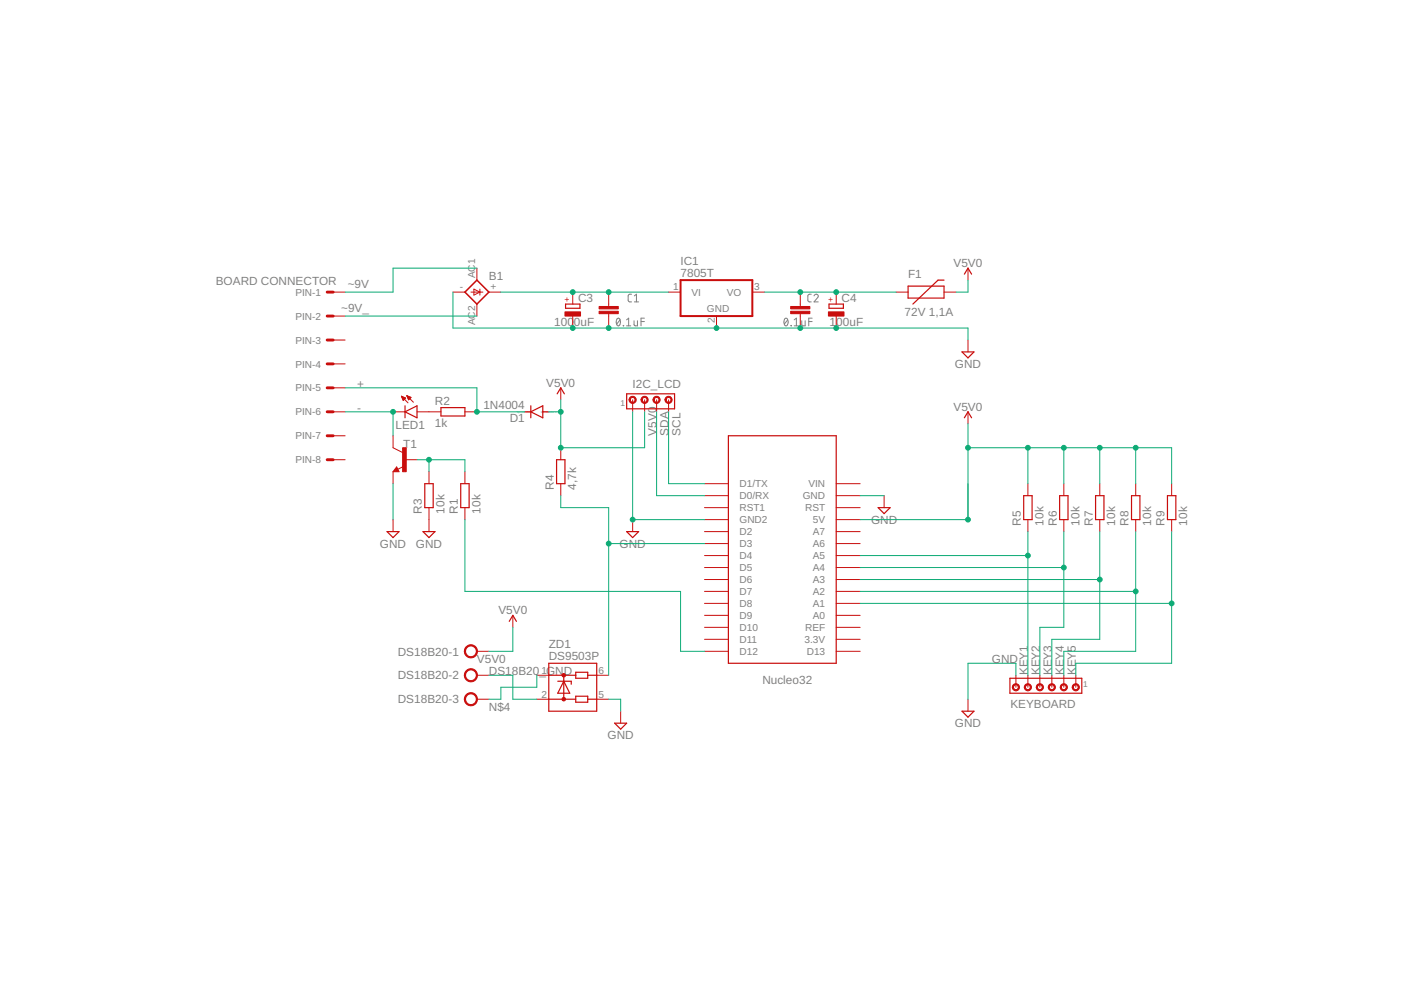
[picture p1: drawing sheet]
<svg xmlns="http://www.w3.org/2000/svg" width="297mm" height="210mm" viewBox="0 0 297 210" stroke-linecap="round" stroke-linejoin="round" font-family="sans-serif">
<g fill="none" stroke="#808080" stroke-width=".21">
<path d="M130.9 67.6l.2-.1a.97 .97 0 0 1 0 1.6 1.02 1.02 0 0 1-.2-1.5zM131.5 67.8l-.8 .9M132.1 69l.1 .1zM132.8 69.1h.9M132.8 67.8l.5-.3v1.6M133.9 62.4l-.6 .1-.1 .2v1.1l.2 .2h.5M134.4 68l.1 .9 .2 .2h.4v-1.1M134.5 64h.9M134.5 62.7l.4-.3v1.6M135.9 68.2h.7M136.6 67.5h-.7v1.6M166.4 67.6l.2-.1a.95 .95 0 0 1 0 1.6 1.04 1.04 0 0 1-.2-1.5z"/>
<path d="M167 67.8l-.7 .9M167.7 69l.1 .1zM168.4 69.1h.9M168.4 67.8l.4-.3v1.6M170 68v.9l.3 .2h.4v-1.1M171.5 68.2h.7M172 62.4h-.5l-.2 .3v1.1l.2 .2h.5M172.2 67.5h-.7v1.6M172.6 62.7a.44 .44 0 0 1 .6-.3 .44 .44 0 0 1 .2 .7l-.8 .9h.9"/>
</g>
<g fill="#c90d0c" stroke="#c90d0c" stroke-width=".21">
<path d="M127 66h4.1v.5h-4.1z"/>
<path d="M127 65h4.1v.5h-4.1z"/>
<path d="M167.6 66h4.1v.5h-4.1z"/>
<path d="M167.6 65h4.1v.5h-4.1z"/>
<path d="M85.4 94.9h.7v5.1h-.7z"/>
<path d="M119.8 66.1h3.3v.9h-3.3z"/>
<path d="M175.6 66.1h3.3v.9h-3.3z"/>
</g>
<g fill="none" stroke="#c90d0c" stroke-width=".21">
<path d="M101.1 56.9v2.5M205.2 56.9v2.5M70.6 61.9h2.6M70.6 67h2.6M70.6 72.1h2.6M70.6 77.2h2.6M96 61.9h2.6M99.8 61.9h2.6M100.5 61.3l1.2 .6-1.2 .7zM101.1 64.5v2.5M101.7 61.3v1.3M103.7 61.9h2.5"/>
<path d="M121.4 61.9v2.6M121.4 67v2.6M129.1 61.9v3.1M129.1 66.5v3.1M141.8 61.9h2.5M151.9 67v2.6M159.5 61.9h2.6M169.7 61.9v3.1M169.7 66.5v3.1M177.3 61.9v2.6M177.3 67v2.6M190 61.9h2.5"/>
<path d="M200.2 61.9h2.5M205.2 72.1v2.5M70.6 97.5h2.6M70.6 82.2h2.6M70.6 87.3h2.6M70.6 92.4h2.6M83.3 92.4v2.5l2.1 1M83.3 87.3h2.6M84.1 99l.5 1h-1.3zM85.1 84l1.4 1.4M85.1 84l.9 .4-.5 .5zM85.2 84.1h.1"/>
<path d="M85.2 84.2h.4M85.3 84.3h.6M85.3 84.5h.6M85.4 84.6h.4M85.4 84.7h.3M85.5 84.8h.1M85.6 98.9l-1.3 .6M85.9 97.5h2.5M86.3 83.9l1.4 1.4M86.3 83.9l.8 .4-.5 .5zM86.3 84h.2M86.3 84.1h.5"/>
<path d="M86.4 84.2h.6M86.4 84.3h.7M86.5 84.5h.5M86.6 84.6h.2M86.6 84.7h.1M88.4 87.3h5.1M98.6 87.3h2.5M118.9 82.2v2.6M118.9 94.9v2.6M134.1 84.8v2.5M136.7 84.8v2.5M139.2 84.8v2.5"/>
<path d="M141.8 84.8v2.5M205.2 87.3v2.6M83.3 100v2.6M83.3 110.2v2.5M91 100v2.6M91 107.6v5.1M98.6 100v2.6M98.6 107.6v2.6M118.9 102.6v2.5M134.1 110.2v2.5M149.4 110.2h5M149.4 117.8h5"/>
<path d="M149.4 115.3h5M149.4 112.7h5M149.4 105.1h5M149.4 102.6h5M149.4 107.6h5M177.3 110.2h5.1M177.3 117.8h5.1M177.3 115.3h5.1M177.3 112.7h5.1M177.3 105.1h5.1M177.3 102.6h5.1M177.3 107.6h5.1"/>
<path d="M187.5 105.1v2.5M217.9 102.6v2.5M217.9 110.2v2.5M225.6 102.6v2.5M225.6 110.2v2.5M233.2 102.6v2.5M233.2 110.2v2.5M240.8 102.6v2.5M240.8 110.2v2.5M248.4 102.6v2.5M248.4 110.2v2.5M101.1 138.1h2.6"/>
<path d="M108.7 130.5v2.5M149.4 138.1h5M149.4 135.6h5M149.4 130.5h5M149.4 127.9h5M149.4 125.4h5M149.4 122.9h5M149.4 120.3h5M149.4 133h5M177.3 138.1h5.1M177.3 135.6h5.1M177.3 130.5h5.1"/>
<path d="M177.3 127.9h5.1M177.3 125.4h5.1M177.3 122.9h5.1M177.3 120.3h5.1M177.3 133h5.1M101.1 143.2h2.6M101.1 148.3h2.6M113.8 143.2h2.6M113.8 148.3h2.6M126.5 143.2h2.6M126.5 148.3h2.6M131.6 150.8v2.5"/>
<path d="M205.2 148.3v2.5M215.4 143.2v2.5M217.9 143.2v2.5M220.5 143.2v2.5M223 143.2v2.5M225.6 143.2v2.5M228.1 143.2v2.5"/>
</g>
<g fill="none" stroke="#c90d0c" stroke-width=".25">
<path d="M200.2 59.4h-1.3l-5.4 5.1M204.5 58.1l.7-1.2 .8 1.2M119.9 64.5h3.1v.9h-3.1zM175.8 64.5h3v.9h-3zM192.5 60.7h7.7v2.5h-7.7zM204 74.6h2.5l-1.3 1.3zM84.1 99.5l-.1 .3h.3l-.2-.5-.5 .6h.7M85.9 87.3l2.5-1.3v2.6zM85.9 86v2.6M93.5 86.4h5.1v1.8h-5.1zM111.3 87.3h1.2M112.5 87.3l2.6-1.3v2.6z"/>
<path d="M112.5 86v2.6M115.1 87.3h1.3M118 97.5h1.8v5.1h-1.8zM118.1 83.5l.8-1.3 .8 1.3M132.9 83.5h10.1v3.2h-10.1zM154.4 92.4h22.9v48.2h-22.9zM204.5 88.6l.7-1.3 .8 1.3M82.1 112.7h2.5l-1.3 1.3zM89.7 112.7h2.5l-1.2 1.3zM90.1 102.6h1.7v5h-1.7zM97.7 102.6h1.8v5h-1.8zM132.9 112.7h2.5l-1.3 1.3z"/>
<path d="M186.2 107.6h2.5l-1.2 1.3zM217 105.1h1.8v5.1h-1.8zM224.7 105.1h1.7v5.1h-1.7zM232.3 105.1h1.8v5.1h-1.8zM239.9 105.1h1.8v5.1h-1.8zM247.5 105.1h1.8v5.1h-1.8zM108 131.7l.7-1.2 .8 1.2M116.4 143.2h5.7M116.4 148.3h5.7M116.4 140.6h10.1v10.2h-10.1zM118.3 144.4h2.8v.7M119.5 144.4l1.3 2.6h-2.5z"/>
<path d="M119.5 143.2v5.1M122.1 142.5h2.5v1.3h-2.5zM122.1 147.6h2.5v1.3h-2.5zM124.6 143.2h1.9M124.6 148.3h1.9M130.3 153.3h2.6l-1.3 1.3zM204 150.8h2.5l-1.3 1.3zM214.1 143.8h15.3v3.2h-15.3z"/>
</g>
<path d="M98.6 61.9l2.5-2.5 2.6 2.5-2.6 2.6z" fill="none" stroke="#c90d0c" stroke-width=".32"/>
<path d="M69.4 61.9h1.2M69.4 67h1.2M69.4 72.1h1.2M69.4 77.2h1.2M69.4 82.2h1.2M69.4 87.3h1.2M69.4 92.4h1.2M69.4 97.5h1.2" fill="none" stroke="#c90d0c" stroke-width=".61"/>
<g fill="#c90d0c" stroke="#c90d0c" stroke-width=".21">
<path d="M98.8 137.1a1.4 1.4 0 0 1 2.2 .3 1.4 1.4 0 0 1-.8 2 1.4 1.4 0 0 1-1.8-1.3h.3a1.15 1.15 0 0 1 1.6-1.1 1.15 1.15 0 0 1 .3 1.9 1.15 1.15 0 0 1-1.9-.5v-.3h-.3z" fill-rule="evenodd"/>
<path d="M98.8 142.2a1.39 1.39 0 0 1 2.2 .3 1.39 1.39 0 0 1-.8 2 1.39 1.39 0 0 1-1.8-1.3h.3a1.15 1.15 0 0 1 1.6-1.1 1.15 1.15 0 0 1 .3 1.9 1.15 1.15 0 0 1-1.9-.5v-.3h-.3z" fill-rule="evenodd"/>
<path d="M98.8 147.3a1.39 1.39 0 0 1 2.2 .2 1.39 1.39 0 0 1-.8 2.1 1.39 1.39 0 0 1-1.8-1.3h.3a1.15 1.15 0 0 1 1.6-1.1 1.15 1.15 0 0 1 .3 1.9 1.15 1.15 0 0 1-1.9-.6v-.2h-.3z" fill-rule="evenodd"/>
<path d="M133.5 84.3a.77 .77 0 0 1 1.3 0 .77 .77 0 0 1-.4 1.2 .77 .77 0 0 1-1-.7h.2a.51 .51 0 0 1 .8-.5 .51 .51 0 0 1 .1 .9 .51 .51 0 0 1-.9-.3v-.1h-.2z" fill-rule="evenodd"/>
<path d="M136.1 84.3a.76 .76 0 0 1 1.2 0 .76 .76 0 0 1-.4 1.2 .76 .76 0 0 1-1-.7h.3a.51 .51 0 0 1 .7-.5 .51 .51 0 0 1 .1 .9 .51 .51 0 0 1-.8-.3v-.1h-.3z" fill-rule="evenodd"/>
<path d="M138.6 84.3a.76 .76 0 0 1 1.2 0 .76 .76 0 0 1-.4 1.2 .76 .76 0 0 1-.9-.7h.2a.51 .51 0 0 1 .7-.5 .51 .51 0 0 1 .1 .9 .51 .51 0 0 1-.8-.3v-.1h-.2z" fill-rule="evenodd"/>
<path d="M141.2 84.3a.76 .76 0 0 1 1.2 0 .76 .76 0 0 1-.4 1.2 .76 .76 0 0 1-1-.7h.2a.51 .51 0 0 1 .8-.5 .51 .51 0 0 1 .1 .9 .51 .51 0 0 1-.8-.3l-.1-.1h-.2z" fill-rule="evenodd"/>
<path d="M227.5 145.2a.76 .76 0 0 1 1.2 .1 .76 .76 0 0 1-.4 1.1 .76 .76 0 0 1-1-.7h.3a.51 .51 0 0 1 .7-.4 .51 .51 0 0 1 .1 .8 .51 .51 0 0 1-.8-.2v-.2h-.3z" fill-rule="evenodd"/>
<path d="M225 145.2a.76 .76 0 0 1 1.2 .1 .76 .76 0 0 1-.4 1.1 .76 .76 0 0 1-1-.7h.2a.51 .51 0 0 1 .8-.4 .51 .51 0 0 1 .1 .8 .51 .51 0 0 1-.8-.2l-.1-.2h-.2z" fill-rule="evenodd"/>
<path d="M222.4 145.2a.76 .76 0 0 1 1.2 .1 .76 .76 0 0 1-.4 1.1 .76 .76 0 0 1-1-.7h.3a.51 .51 0 0 1 .7-.4 .51 .51 0 0 1 .1 .8 .51 .51 0 0 1-.8-.2v-.2h-.3z" fill-rule="evenodd"/>
<path d="M219.9 145.2a.76 .76 0 0 1 1.2 .1 .76 .76 0 0 1-.4 1.1 .76 .76 0 0 1-1-.7h.3a.51 .51 0 0 1 .7-.4 .51 .51 0 0 1 .1 .8 .51 .51 0 0 1-.8-.2v-.2h-.3z" fill-rule="evenodd"/>
<path d="M217.3 145.2a.76 .76 0 0 1 1.3 .1 .76 .76 0 0 1-.4 1.1 .76 .76 0 0 1-1-.7h.2a.51 .51 0 0 1 .8-.4 .51 .51 0 0 1 .1 .8 .51 .51 0 0 1-.9-.2v-.2h-.2z" fill-rule="evenodd"/>
<path d="M214.8 145.2a.76 .76 0 0 1 1.2 .1 .76 .76 0 0 1-.4 1.1 .76 .76 0 0 1-1-.7h.3a.51 .51 0 0 1 .7-.4 .51 .51 0 0 1 .1 .8 .51 .51 0 0 1-.8-.2v-.2h-.3z" fill-rule="evenodd"/>
<circle cx="119.5" cy="143.2" r=".38"/>
<circle cx="119.5" cy="148.3" r=".38"/>
</g>
<path d="M144.3 59.4h15.2v7.6h-15.2z" fill="none" stroke="#c90d0c" stroke-width=".42"/>
<g fill="none" stroke="#0dab76" stroke-width=".21">
<path d="M101.1 56.9h-17.8v5h-10.1M205.2 59.4v2.5h-2.5M73.2 67h27.9M96 61.9v7.7h109.2v2.5M106.2 61.9h35.6M162.1 61.9h27.9M73.2 87.3h10.1v5.1M73.2 82.2h27.9v5.1h10.2M88.4 97.5h10.2v2.5M91 97.5v2.5M116.4 87.3h2.5M118.9 84.8v10.1h17.8v-7.6"/>
<path d="M134.1 87.3v22.9h15.3M139.2 87.3v17.8h10.2M141.8 87.3v15.3h7.6M205.2 89.9v20.3h-22.8M205.2 94.9h43.2v7.7M217.9 94.9v7.7M225.6 94.9v7.7M233.2 94.9v7.7M240.8 94.9v7.7M83.3 102.6v7.6M98.6 110.2v15.2h45.7v12.7h5.1M118.9 105.1v2.5h10.2v35.6"/>
<path d="M129.1 115.3h20.3M182.4 105.1h5.1M182.4 117.8h35.5M217.9 112.7v30.5M225.6 112.7v20.3h-5.1v10.2M233.2 112.7v22.9h-10.2v7.6M240.8 112.7v25.4h-15.2v5.1M248.4 112.7v27.9h-20.3v2.6M108.7 133v5.1h-5M182.4 125.4h58.4M182.4 127.9h66M182.4 120.3h43.2"/>
<path d="M182.4 122.9h50.8M103.7 143.2h5v5.1h5.1M113.8 143.2v2.5h-7.6v2.6h-2.5M129.1 148.3h2.5v2.5M215.4 143.2v-2.6h-10.2v7.7"/>
</g>
<g fill="#0dab76" stroke="#0dab76" stroke-width=".21">
<circle cx="129.1" cy="61.9" r=".51"/>
<circle cx="121.4" cy="61.9" r=".51"/>
<circle cx="129.1" cy="69.6" r=".51"/>
<circle cx="169.7" cy="69.6" r=".51"/>
<circle cx="177.3" cy="69.6" r=".51"/>
<circle cx="121.4" cy="69.6" r=".51"/>
<circle cx="151.9" cy="69.6" r=".51"/>
<circle cx="134.1" cy="110.2" r=".51"/>
<circle cx="169.7" cy="61.9" r=".51"/>
<circle cx="177.3" cy="61.9" r=".51"/>
<circle cx="118.9" cy="87.3" r=".51"/>
<circle cx="118.9" cy="94.9" r=".51"/>
<circle cx="205.2" cy="110.2" r=".51"/>
<circle cx="205.2" cy="94.9" r=".51"/>
<circle cx="217.9" cy="94.9" r=".51"/>
<circle cx="225.6" cy="94.9" r=".51"/>
<circle cx="233.2" cy="94.9" r=".51"/>
<circle cx="240.8" cy="94.9" r=".51"/>
<circle cx="83.3" cy="87.3" r=".51"/>
<circle cx="101.1" cy="87.3" r=".51"/>
<circle cx="91" cy="97.5" r=".51"/>
<circle cx="129.1" cy="115.3" r=".51"/>
<circle cx="217.9" cy="117.8" r=".51"/>
<circle cx="248.4" cy="127.9" r=".51"/>
<circle cx="225.6" cy="120.3" r=".51"/>
<circle cx="233.2" cy="122.9" r=".51"/>
<circle cx="240.8" cy="125.4" r=".51"/>
</g>
<g font-size="2.5" fill="#808080">
<text x="103.7" y="59.4">B1</text>
<text x="144.3" y="58.8">7805T</text>
<text x="144.3" y="56.2">IC1</text>
<text x="192.5" y="58.9">F1</text>
<text x="202.2" y="56.6">V5V0</text>
<text x="45.7" y="60.5">BOARD CONNECTOR</text>
<text x="73.7" y="61.2">~9V</text>
<text x="122.6" y="64">C3</text>
<text x="178.4" y="64">C4</text>
<text x="72.3" y="66.2">~9V_</text>
<text x="117.5" y="69.1">100</text>
<text x="121.7" y="69.1">0uF</text>
<text x="175.9" y="69.1">1</text>
<text x="177.3" y="69.1">00uF</text>
<text x="191.8" y="67">72V 1,1A</text>
<text x="75.7" y="82.2">+</text>
<text x="115.8" y="82">V5V0</text>
<text x="134.1" y="82.2">I2C_LCD</text>
<text x="202.5" y="78.1">GND</text>
<text x="75.7" y="87.3">-</text>
<text x="92.2" y="85.8">R2</text>
<text x="102.5" y="86.8">1N4004</text>
<text x="108.1" y="89.6">D1</text>
<text x="202.2" y="87.1">V5V0</text>
<text x="83.8" y="90.9">LED1</text>
<text x="85.5" y="94.9">T1</text>
<text x="92.2" y="90.6">1k</text>
<text x="139.2" y="92.4" transform="rotate(-90 139.2 92.4)">V5V0</text>
<text x="141.7" y="92.4" transform="rotate(-90 141.7 92.4)">SDA</text>
<text x="144.3" y="92.4" transform="rotate(-90 144.3 92.4)">SCL</text>
<text x="117.4" y="103.8" transform="rotate(-90 117.4 103.8)">R4</text>
<text x="122.2" y="103.8" transform="rotate(-90 122.2 103.8)">4,7k</text>
<text x="89.5" y="108.9" transform="rotate(-90 89.5 108.9)">R3</text>
<text x="94.3" y="108.9" transform="rotate(-90 94.3 108.9)">10k</text>
<text x="97.1" y="108.9" transform="rotate(-90 97.1 108.9)">R1</text>
<text x="101.9" y="108.9" transform="rotate(-90 101.9 108.9)">10k</text>
<text x="184.7" y="111.1">GND</text>
<text x="216.4" y="111.4" transform="rotate(-90 216.4 111.4)">R5</text>
<text x="221.2" y="111.4" transform="rotate(-90 221.2 111.4)">10k</text>
<text x="224.1" y="111.4" transform="rotate(-90 224.1 111.4)">R6</text>
<text x="228.9" y="111.4" transform="rotate(-90 228.9 111.4)">10k</text>
<text x="231.7" y="111.4" transform="rotate(-90 231.7 111.4)">R7</text>
<text x="236.5" y="111.4" transform="rotate(-90 236.5 111.4)">10k</text>
<text x="239.3" y="111.4" transform="rotate(-90 239.3 111.4)">R8</text>
<text x="244.1" y="111.4" transform="rotate(-90 244.1 111.4)">10k</text>
<text x="246.9" y="111.4" transform="rotate(-90 246.9 111.4)">R9</text>
<text x="251.7" y="111.4" transform="rotate(-90 251.7 111.4)">10k</text>
<text x="80.6" y="116.1">GND</text>
<text x="88.2" y="116.1">GND</text>
<text x="131.4" y="116.1">GND</text>
<text x="105.7" y="130.2">V5V0</text>
<text x="116.3" y="137.5">ZD1</text>
<text x="84.3" y="139">DS18B20-1</text>
<text x="101.1" y="140.6">V5V0</text>
<text x="103.7" y="143.2">DS18B20</text>
<text x="114.4" y="143.2">_GND</text>
<text x="116.3" y="140">DS9503P</text>
<text x="210.3" y="140.6">GND</text>
<text x="217.9" y="143.2" transform="rotate(-90 217.9 143.2)">KEY1</text>
<text x="220.5" y="143.2" transform="rotate(-90 220.5 143.2)">KEY2</text>
<text x="223" y="143.2" transform="rotate(-90 223 143.2)">KEY3</text>
<text x="225.5" y="143.2" transform="rotate(-90 225.5 143.2)">KEY4</text>
<text x="228.1" y="143.2" transform="rotate(-90 228.1 143.2)">KEY5</text>
<text x="84.3" y="144.1">DS18B20-2</text>
<text x="84.3" y="149.1">DS18B20-3</text>
<text x="161.6" y="145">Nucleo32</text>
<text x="103.7" y="150.8">N$4</text>
<text x="202.5" y="154.2">GND</text>
<text x="214.2" y="150">KEYBOARD</text>
<text x="128.8" y="156.8">GND</text>
</g>
<g font-size="2.1" fill="#808080">
<text x="100.8" y="59" transform="rotate(-90 100.8 59)">AC1</text>
<text x="62.6" y="62.7">PIN-1</text>
<text x="97.5" y="61.6">-</text>
<text x="104" y="61.6">+</text>
<text x="142.7" y="61.6">1</text>
<text x="146.6" y="62.7">VI</text>
<text x="154.1" y="62.7">VO</text>
<text x="159.9" y="61.6">3</text>
<text x="62.6" y="67.8">PIN-2</text>
<text x="100.8" y="69" transform="rotate(-90 100.8 69)">AC2</text>
<text x="149.9" y="66.2">GND</text>
<text x="151.5" y="68.5" transform="rotate(-90 151.5 68.5)">2</text>
<text x="62.6" y="72.8">PIN-3</text>
<text x="62.6" y="77.9">PIN-4</text>
<text x="62.6" y="83">PIN-5</text>
<text x="62.6" y="88.1">PIN-6</text>
<text x="62.6" y="93.2">PIN-7</text>
<text x="62.6" y="98.2">PIN-8</text>
<text x="156.8" y="105.9">D0/RX</text>
<text x="156.8" y="103.3">D1/TX</text>
<text x="170.2" y="105.9">GND</text>
<text x="171.4" y="103.3">VIN</text>
<text x="156.8" y="113.5">D2</text>
<text x="156.8" y="110.9">GND2</text>
<text x="156.8" y="108.4">RST1</text>
<text x="170.7" y="108.4">RST</text>
<text x="172.4" y="110.9">5V</text>
<text x="172.4" y="113.5">A7</text>
<text x="156.8" y="116">D3</text>
<text x="156.8" y="118.5">D4</text>
<text x="172.4" y="118.5">A5</text>
<text x="172.4" y="116">A6</text>
<text x="156.8" y="121.1">D5</text>
<text x="156.8" y="123.6">D6</text>
<text x="172.4" y="123.6">A3</text>
<text x="172.4" y="121.1">A4</text>
<text x="156.8" y="126.2">D7</text>
<text x="156.8" y="128.7">D8</text>
<text x="156.8" y="131.2">D9</text>
<text x="172.4" y="131.2">A0</text>
<text x="172.4" y="128.7">A1</text>
<text x="172.4" y="126.2">A2</text>
<text x="156.8" y="133.8">D10</text>
<text x="156.8" y="136.3">D11</text>
<text x="170.6" y="136.3">3.3V</text>
<text x="170.7" y="133.8">REF</text>
<text x="114.8" y="142.8">1</text>
<text x="126.9" y="142.8">6</text>
<text x="156.8" y="138.9">D12</text>
<text x="171" y="138.9">D13</text>
<text x="114.8" y="147.9">2</text>
<text x="126.9" y="147.9">5</text>
</g>
<g font-size="1.8" fill="#c90d0c">
<text x="120.8" y="64.1" transform="rotate(-90 120.8 64.1)">+</text>
<text x="176.7" y="64.1" transform="rotate(-90 176.7 64.1)">+</text>
</g>
<g font-size="1.8" fill="#808080">
<text x="131.6" y="86">1</text>
<text x="229.6" y="145.7">1</text>
</g>
<g font-size=".6" fill="#808080">
<text x="109.6" y="87.5">SpiceOrder 2</text>
<text x="114.7" y="87.5">SpiceOrder 1</text>
</g>
</svg>
